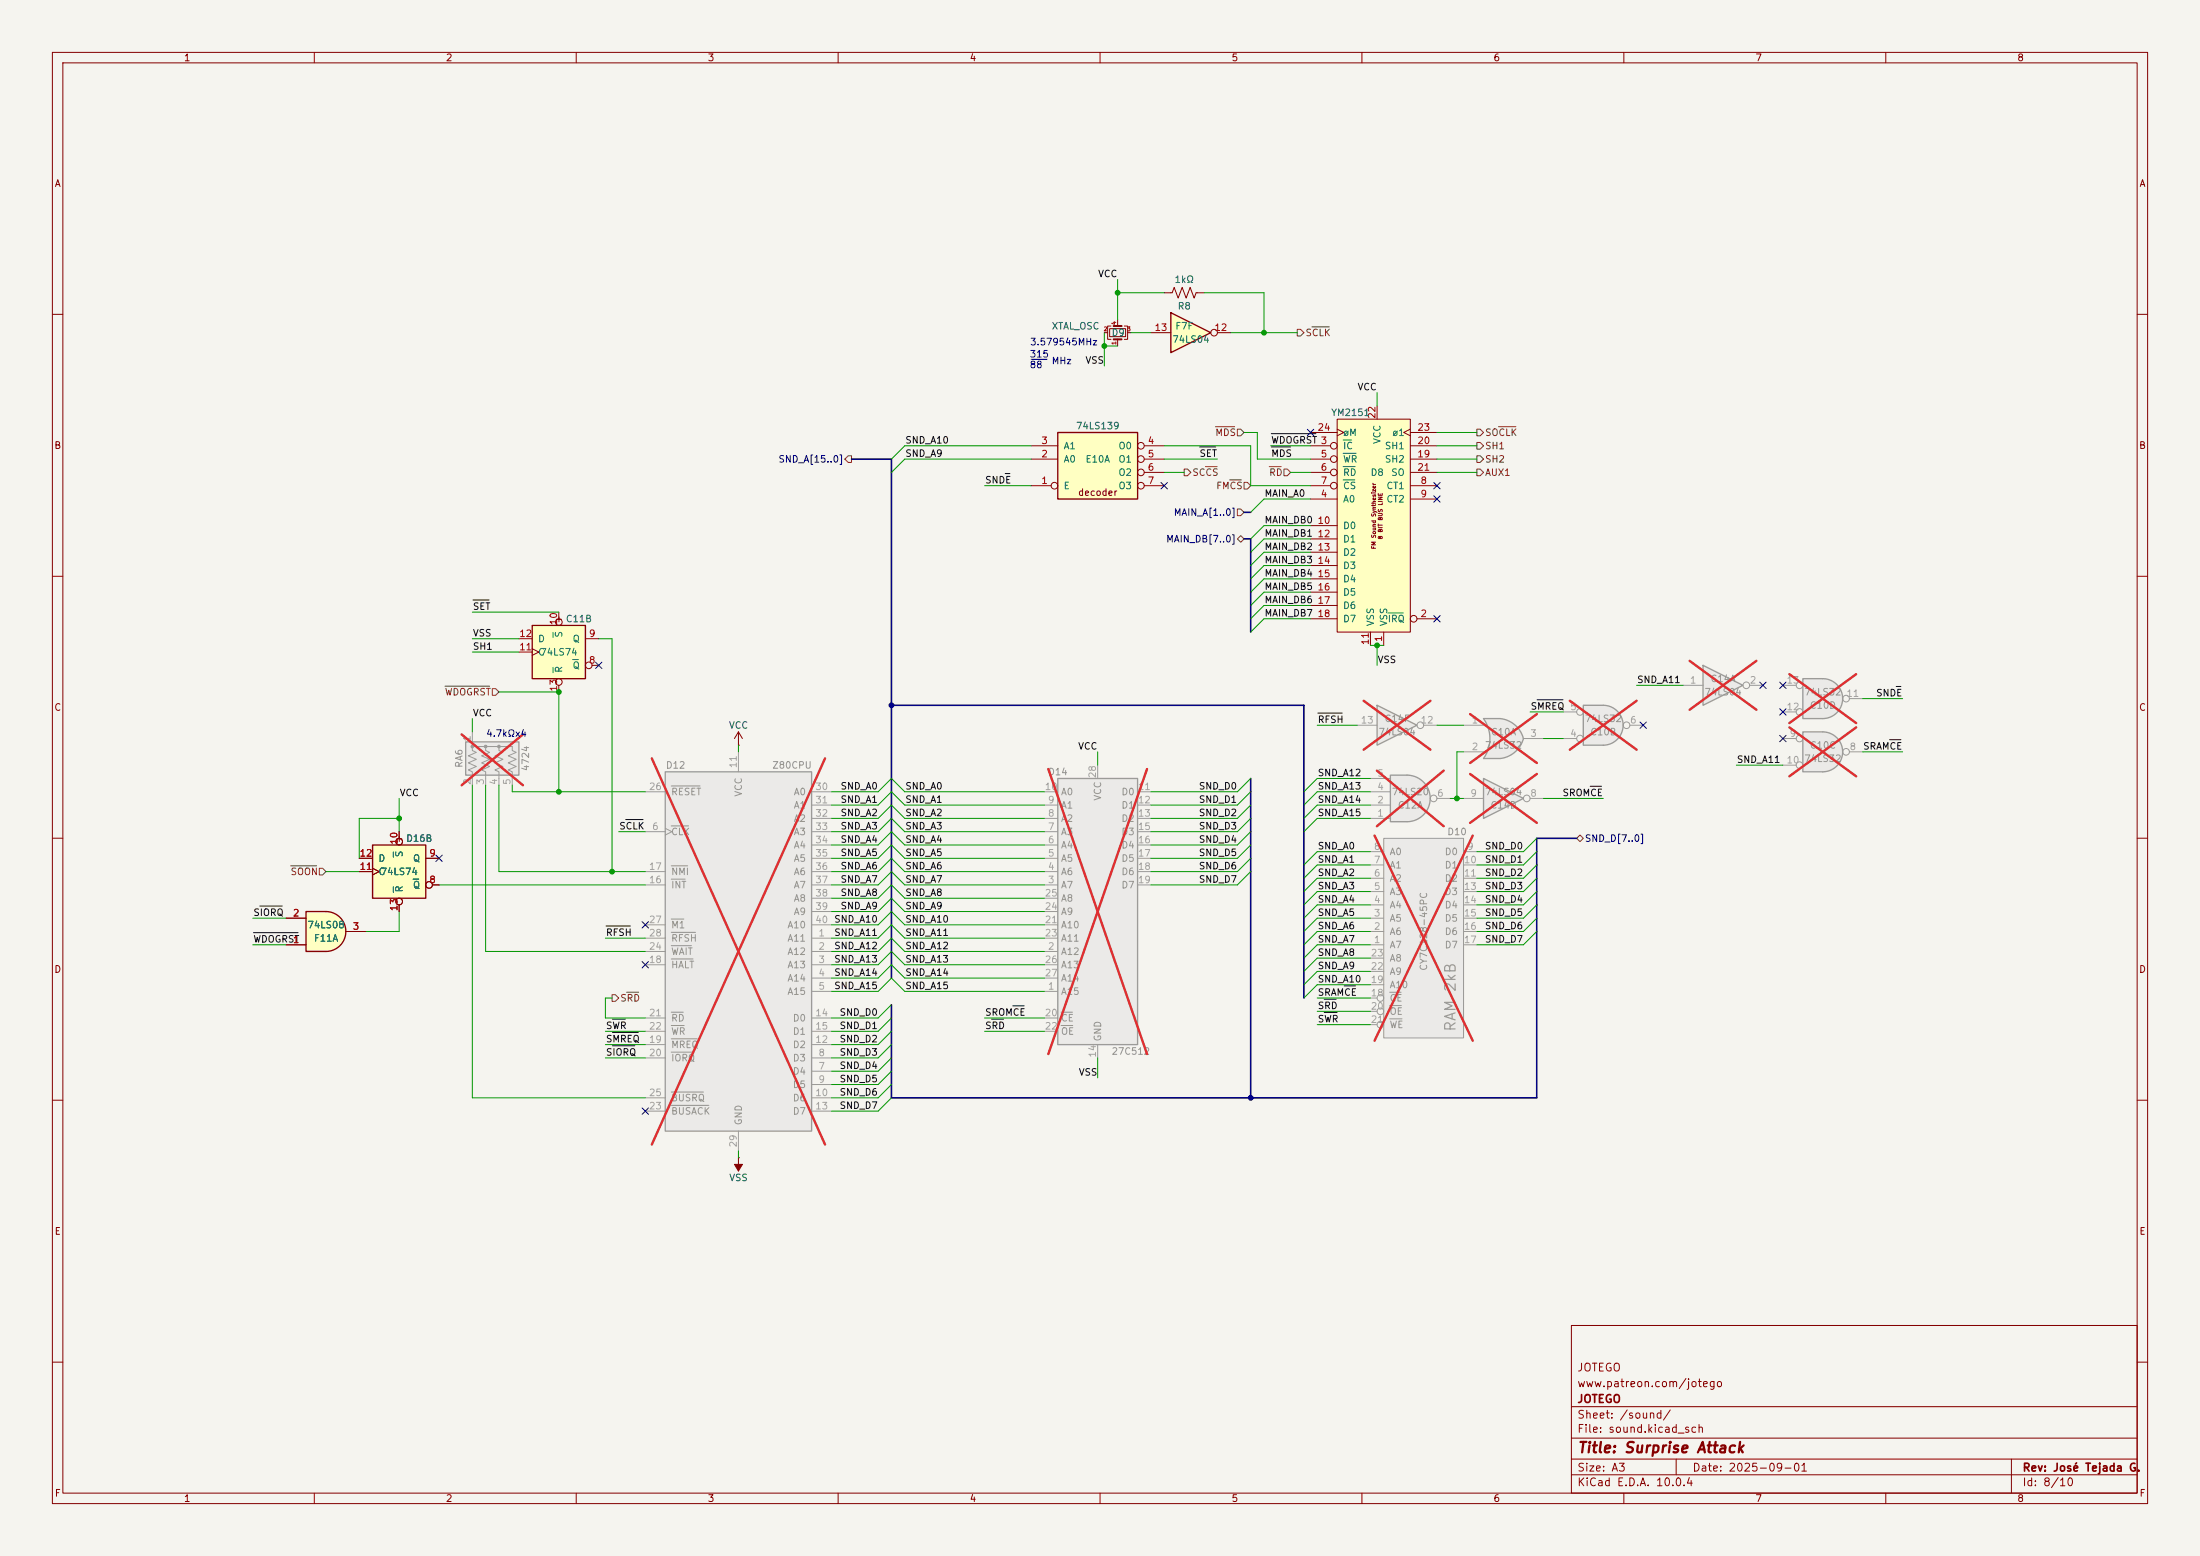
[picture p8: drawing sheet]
<svg xmlns="http://www.w3.org/2000/svg" width="420mm" height="297mm" viewBox="0 0 420 297" stroke-linecap="round" stroke-linejoin="round" font-family="sans-serif">
<path d="M0 0h420v297h-420z" fill="#f5f4ef" stroke="#f5f4ef" stroke-width=".19"/>
<g fill="none" stroke="#840000" stroke-width=".19">
<path d="M10 10h400v277h-400zM12 12h396v273h-396zM60 10v2M110 10v2M160 10v2M210 10v2M260 10v2M310 10v2M360 10v2M10 60h2M408 60h2M10 110h2"/>
<path d="M408 110h2M141 139.7l-.8 1.3M141 139.7l.7 1.3M141 139.7v2.5M10 160h2M141 142.2h.1M408 160h2M10 210h2M408 210h2M300 253h108v32h-108zM10 260h2M300 278.5h108"/>
<path d="M300 274.5h108M300 268.5h108M320 278.5v3M384 278.5v6.5M408 260h2M60 285v2M110 285v2M160 285v2M210 285v2M260 285v2M300 281.5h108M310 285v2"/>
<path d="M360 285v2"/>
</g>
<path d="M306.1 134.6a3.8 3.8 0 0 1 3.8 3.8 3.8 3.8 0 0 1-3.8 3.8z" fill="#ebeae8" stroke="#ebeae8" stroke-width=".19"/>
<path d="M302.3 134.6h3.8v7.6h-3.8z" fill="#ebeae8"/>
<path d="M302.3 134.6h3.8a3.8 3.8 0 0 1 3.8 3.8 3.8 3.8 0 0 1-3.8 3.8h-3.8z" fill="none" stroke="#9c9b98" stroke-width=".25"/>
<g fill="none" stroke="#9c9b98" stroke-width=".19">
<path d="M298.4 135.9h2.6M311.1 138.4h2.6M298.4 141h2.6"/>
<circle cx="301.6" cy="135.9" r=".63"/>
<circle cx="310.5" cy="138.4" r=".63"/>
<circle cx="301.6" cy="141" r=".63"/>
</g>
<path d="M299.7 133.8l12.7 9.3M312.4 133.8l-12.7 9.3" fill="none" stroke="#e12e31" stroke-width=".46"/>
<path d="M255.3 80h13.9v40.7h-13.9z" fill="#ffffc2"/>
<g fill="none" stroke="#840000" stroke-width=".19">
<path d="M262.9 77.5v2.5M250.2 85.1h3.8M250.2 95.3h5.1M250.2 87.6h3.8M250.2 90.2h3.8M250.2 92.7h3.8M250.2 82.6h5.1M255.3 80h13.9v40.7h-13.9zM255.3 81.9l1.2 .7-1.2 .6M269.2 81.9l-1.2 .7 1.2 .6M269.2 85.1h5.1M269.2 95.3h5.1"/>
<path d="M269.2 87.6h5.1M269.2 90.2h5.1M269.2 92.7h5.1M269.2 82.6h5.1M250.2 118.1h5.1M250.2 100.3h5.1M250.2 102.9h5.1M250.2 105.4h5.1M250.2 108h5.1M250.2 110.5h5.1M250.2 113h5.1M250.2 115.6h5.1"/>
<path d="M270.5 118.1h3.8M261.6 120.7v2.5M264.2 120.7v2.5"/>
<circle cx="254.6" cy="90.2" r=".63"/>
<circle cx="254.6" cy="87.6" r=".63"/>
<circle cx="254.6" cy="85.1" r=".63"/>
<circle cx="254.6" cy="92.7" r=".63"/>
<circle cx="269.9" cy="118.1" r=".63"/>
</g>
<path d="M256.4 84h1.6M256.4 86.5h2.5M256.4 89.1h2.3M256.4 91.6h2.2M264.9 117h3" fill="none" stroke="#006464" stroke-width=".19"/>
<path d="M201.9 148.6h15.3v50.8h-15.3z" fill="#ebeae8"/>
<path d="M201.9 148.6h15.3v50.8h-15.3z" fill="none" stroke="#9c9b98" stroke-width=".25"/>
<g fill="none" stroke="#9c9b98" stroke-width=".19">
<path d="M199.4 158.8h2.5M199.4 156.2h2.5M199.4 153.7h2.5M199.4 151.1h2.5M209.5 146.1v2.5M217.2 158.8h2.5M217.2 156.2h2.5M217.2 153.7h2.5M217.2 151.1h2.5M199.4 168.9h2.5M199.4 166.4h2.5M199.4 163.8h2.5"/>
<path d="M199.4 161.3h2.5M199.4 176.5h2.5M199.4 179.1h2.5M199.4 174h2.5M199.4 171.5h2.5M217.2 168.9h2.5M217.2 166.4h2.5M217.2 163.8h2.5M217.2 161.3h2.5M199.4 189.2h2.5M199.4 181.6h2.5M199.4 194.3h2.5"/>
<path d="M199.4 196.9h2.5M199.4 184.2h2.5M199.4 186.7h2.5M209.5 199.4v2.5"/>
</g>
<path d="M202.6 193.2h2.1M202.6 195.7h2.2" fill="none" stroke="#939391" stroke-width=".19"/>
<path d="M200.1 146.8l18.9 54.4M219 146.8l-18.9 54.4" fill="none" stroke="#e12e31" stroke-width=".46"/>
<path d="M62.2 174a3.8 3.8 0 0 1 3.8 3.8 3.8 3.8 0 0 1-3.8 3.8z" fill="#ffffc2" stroke="#ffffc2" stroke-width=".19"/>
<path d="M58.4 174h3.8v7.6h-3.8z" fill="#ffffc2"/>
<path d="M58.4 174h3.8a3.8 3.8 0 0 1 3.8 3.8 3.8 3.8 0 0 1-3.8 3.8h-3.8z" fill="none" stroke="#840000" stroke-width=".25"/>
<path d="M54.6 175.3h3.8M66 177.8h3.8M54.6 180.3h3.8" fill="none" stroke="#840000" stroke-width=".19"/>
<path d="M101.6 119.4h10.2v10.1h-10.2z" fill="#ffffc2"/>
<path d="M101.6 119.4h10.2v10.1h-10.2z" fill="none" stroke="#840000" stroke-width=".25"/>
<g fill="none" stroke="#840000" stroke-width=".19">
<path d="M106.7 116.8v1.3M99.1 121.9h2.5M99.1 124.5h2.5M101.6 123.8l1.3 .7-1.3 .6M106.7 130.8v1.3M111.8 121.9h2.5M113 127h1.3M141 221h.1M141 221v2.5"/>
<circle cx="106.7" cy="118.7" r=".63"/>
<circle cx="106.7" cy="130.2" r=".63"/>
<circle cx="112.4" cy="127" r=".63"/>
</g>
<path d="M105.6 120.7v1M105.6 127.4v1M109.3 125.9h1.1" fill="none" stroke="#006464" stroke-width=".19"/>
<path d="M140.2 222.2h1.5l-.7 1.3z" fill="#840000" stroke="#840000" stroke-width=".19"/>
<path d="M88.9 141.6h10.2v6.4h-10.2z" fill="#ebeae8"/>
<path d="M88.9 141.6h10.2v6.4h-10.2z" fill="none" stroke="#9c9b98" stroke-width=".25"/>
<g fill="#9c9b98" stroke="#9c9b98" stroke-width=".19">
<circle cx="90.2" cy="142.5" r=".25"/>
<circle cx="92.7" cy="142.5" r=".25"/>
<circle cx="95.2" cy="142.5" r=".25"/>
</g>
<path d="M90.2 139.7v2.5M90.2 149.9v-2.6l-.8-.3 1.5-.7-1.5-.7 1.5-.7-1.5-.6 1.5-.7-.7-.3v-.8h7.6v.8l.8 .3-1.6 .7 1.6 .6-1.6 .7 1.6 .7-1.6 .7 .8 .3v2.6M92.7 142.5v.8l.8 .3-1.6 .7 1.6 .6-1.6 .7 1.6 .7-1.6 .7 .8 .3v2.6M95.2 142.5v.8l.8 .3-1.5 .7 1.5 .6-1.5 .7 1.5 .7-1.5 .7 .7 .3v2.6" fill="none" stroke="#9c9b98" stroke-width=".19"/>
<path d="M88.1 140.2l11.7 9.7M99.8 140.2l-11.7 9.7" fill="none" stroke="#e12e31" stroke-width=".46"/>
<path d="M348 129.5a3.8 3.8 0 0 1 3.8 3.9 3.8 3.8 0 0 1-3.8 3.8z" fill="#ebeae8" stroke="#ebeae8" stroke-width=".19"/>
<path d="M344.2 129.5h3.8v7.7h-3.8z" fill="#ebeae8"/>
<path d="M344.2 129.5h3.8a3.8 3.8 0 0 1 3.8 3.9 3.8 3.8 0 0 1-3.8 3.8h-3.8z" fill="none" stroke="#9c9b98" stroke-width=".25"/>
<g fill="none" stroke="#9c9b98" stroke-width=".19">
<path d="M340.4 135.9h2.5M340.4 130.8h2.5M353.1 133.4h2.5"/>
<circle cx="343.5" cy="135.9" r=".63"/>
<circle cx="343.5" cy="130.8" r=".63"/>
<circle cx="352.4" cy="133.3" r=".63"/>
</g>
<path d="M341.6 128.7l12.7 9.3M354.3 128.7l-12.7 9.3" fill="none" stroke="#e12e31" stroke-width=".46"/>
<path d="M348 139.7a3.8 3.8 0 0 1 3.8 3.8 3.8 3.8 0 0 1-3.8 3.8z" fill="#ebeae8" stroke="#ebeae8" stroke-width=".19"/>
<path d="M344.2 139.7h3.8v7.6h-3.8z" fill="#ebeae8"/>
<path d="M344.2 139.7h3.8a3.8 3.8 0 0 1 3.8 3.8 3.8 3.8 0 0 1-3.8 3.8h-3.8z" fill="none" stroke="#9c9b98" stroke-width=".25"/>
<g fill="none" stroke="#9c9b98" stroke-width=".19">
<path d="M340.4 141h2.5M340.4 146.1h2.5M353.1 143.5h2.5"/>
<circle cx="343.5" cy="141" r=".63"/>
<circle cx="343.5" cy="146" r=".63"/>
<circle cx="352.4" cy="143.5" r=".63"/>
</g>
<path d="M341.6 138.8l12.7 9.4M354.3 138.8l-12.7 9.4" fill="none" stroke="#e12e31" stroke-width=".46"/>
<path d="M283.2 137.2h3.2M283.2 144.8h3.2" fill="none" stroke="#ebeae8" stroke-width=".19"/>
<g fill="#ebeae8" stroke="#ebeae8" stroke-width=".19">
<path d="M285.8 139.6l5 1.4a5.2 5.2 0 0 1-4.4 3.8z"/>
<path d="M286.4 137.2a5.1 5.1 0 0 1 4.4 3.8l-5 1.3z"/>
</g>
<path d="M283.2 137.2h3.2v7.6h-3.2a6.7 6.7 0 0 0 0-7.6z" fill="#ebeae8"/>
<path d="M283.2 137.2h3.2a5.1 5.1 0 0 1 4.4 3.8 5.2 5.2 0 0 1-4.4 3.8h-3.2a6.6 6.6 0 0 0 0-7.6z" fill="none" stroke="#9c9b98" stroke-width=".25"/>
<path d="M279.4 138.4h4.3M279.4 143.5h4.3M290.8 141h3.8" fill="none" stroke="#9c9b98" stroke-width=".19"/>
<path d="M280.6 136.3l12.8 9.3M293.4 136.3l-12.8 9.3" fill="none" stroke="#e12e31" stroke-width=".46"/>
<path d="M283.2 148.6l7.6 3.8-7.6 3.8z" fill="#ebeae8"/>
<path d="M283.2 148.6l7.6 3.8-7.6 3.8z" fill="none" stroke="#9c9b98" stroke-width=".25"/>
<g fill="none" stroke="#9c9b98" stroke-width=".19">
<path d="M279.4 152.4h3.8M292.1 152.4h2.5"/>
<circle cx="291.5" cy="152.4" r=".63"/>
</g>
<path d="M280.6 147.7l12.8 9.4M293.4 147.7l-12.8 9.4" fill="none" stroke="#e12e31" stroke-width=".46"/>
<path d="M325.1 127l7.6 3.8-7.6 3.8z" fill="#ebeae8"/>
<path d="M325.1 127l7.6 3.8-7.6 3.8z" fill="none" stroke="#9c9b98" stroke-width=".25"/>
<g fill="none" stroke="#9c9b98" stroke-width=".19">
<path d="M321.3 130.8h3.8M334 130.8h2.5"/>
<circle cx="333.4" cy="130.8" r=".63"/>
</g>
<path d="M322.6 126.1l12.7 9.4M335.3 126.1l-12.7 9.4" fill="none" stroke="#e12e31" stroke-width=".46"/>
<path d="M201.9 82.6h15.3v12.7h-15.3z" fill="#ffffc2"/>
<path d="M201.9 82.6h15.3v12.7h-15.3z" fill="none" stroke="#840000" stroke-width=".25"/>
<g fill="none" stroke="#840000" stroke-width=".19">
<path d="M210.8 63.5h.7M211.8 62.7h3.1v1.6h-3.1zM212.1 62.2h-.6v2.6h.6M213.4 61v1.2M213.4 64.8v1.2M214.6 62.2h.7v2.6h-.7M215.3 63.5h.6M196.8 92.7h3.9M196.8 87.6h5.1M196.8 85.1h5.1M218.4 92.7h3.8M218.4 87.6h3.8"/>
<path d="M218.4 85.1h3.8M218.4 90.2h3.8"/>
<circle cx="201.3" cy="92.7" r=".63"/>
<circle cx="217.8" cy="90.2" r=".63"/>
<circle cx="217.8" cy="85.1" r=".63"/>
<circle cx="217.8" cy="87.6" r=".63"/>
<circle cx="217.8" cy="92.7" r=".63"/>
</g>
<path d="M212.6 64.8h1.5M212.6 62.2h1.5" fill="none" stroke="#840000" stroke-width=".38"/>
<path d="M268.6 148a4.4 4.4 0 0 1 4.4 4.4 4.4 4.4 0 0 1-4.4 4.4z" fill="#ebeae8" stroke="#ebeae8" stroke-width=".19"/>
<path d="M265.4 148h3.2v8.8h-3.2z" fill="#ebeae8"/>
<path d="M265.4 148h3.2a4.4 4.4 0 0 1 4.4 4.4 4.4 4.4 0 0 1-4.4 4.4h-3.2z" fill="none" stroke="#9c9b98" stroke-width=".25"/>
<g fill="none" stroke="#9c9b98" stroke-width=".19">
<path d="M261.6 156.2h3.8M261.6 153.7h3.8M261.6 151.1h3.8M261.6 148.6h3.8M274.3 152.4h2.6"/>
<circle cx="273.7" cy="152.4" r=".63"/>
</g>
<path d="M262.9 147.1l12.7 10.6M275.6 147.1l-12.7 10.6" fill="none" stroke="#e12e31" stroke-width=".46"/>
<path d="M262.9 134.6l7.6 3.8-7.6 3.8z" fill="#ebeae8"/>
<path d="M262.9 134.6l7.6 3.8-7.6 3.8z" fill="none" stroke="#9c9b98" stroke-width=".25"/>
<g fill="none" stroke="#9c9b98" stroke-width=".19">
<path d="M259.1 138.4h3.8M271.8 138.4h2.5"/>
<circle cx="271.1" cy="138.4" r=".63"/>
</g>
<path d="M260.3 133.8l12.8 9.3M273.1 133.8l-12.8 9.3" fill="none" stroke="#e12e31" stroke-width=".46"/>
<path d="M264.2 160h15.2v38.1h-15.2z" fill="#ebeae8"/>
<g fill="none" stroke="#9c9b98" stroke-width=".19">
<path d="M261.6 177.8h2.6M261.6 175.3h2.6M261.6 172.7h2.6M261.6 170.2h2.6M261.6 167.6h2.6M261.6 165.1h2.6M261.6 162.6h2.6M264.2 160h15.2v38.1h-15.2zM279.4 177.8h2.5M279.4 175.3h2.5M279.4 172.7h2.5M279.4 170.2h2.5"/>
<path d="M279.4 167.6h2.5M279.4 165.1h2.5M279.4 162.6h2.5M261.6 180.3h2.6M261.6 190.5h1.3M261.6 188h2.6M261.6 193h1.3M261.6 195.6h1.3M261.6 185.4h2.6M261.6 182.9h2.6M279.4 180.3h2.5"/>
<circle cx="263.5" cy="195.6" r=".63"/>
<circle cx="263.5" cy="193" r=".63"/>
<circle cx="263.5" cy="190.5" r=".63"/>
</g>
<path d="M265.3 189.4h2.2M265.3 191.9h2.2M265.3 194.5h2.3" fill="none" stroke="#939391" stroke-width=".19"/>
<path d="M262.4 159.5l18.8 39.1M281.2 159.5l-18.8 39.1" fill="none" stroke="#e12e31" stroke-width=".46"/>
<path d="M223.5 59.7l7.6 3.8-7.6 3.8z" fill="#ffffc2"/>
<path d="M223.5 59.7l7.6 3.8-7.6 3.8z" fill="none" stroke="#840000" stroke-width=".25"/>
<g fill="none" stroke="#840000" stroke-width=".19">
<path d="M222.2 55.9h1.6l.4-1 .7 2 .8-2 .7 2 .8-2 .8 2 .3-1h1.6M219.7 63.5h3.8M232.4 63.5h2.5"/>
<circle cx="231.8" cy="63.5" r=".63"/>
</g>
<path d="M71.1 161.3h10.2v10.2h-10.2z" fill="#ffffc2"/>
<path d="M71.1 161.3h10.2v10.2h-10.2z" fill="none" stroke="#840000" stroke-width=".25"/>
<g fill="none" stroke="#840000" stroke-width=".19">
<path d="M76.2 158.8v1.2M68.6 163.8h2.5M68.6 166.4h2.5M71.1 165.7l1.3 .7-1.3 .6M76.2 172.7v1.3M81.3 163.8h2.5M82.5 168.9h1.3"/>
<circle cx="76.2" cy="160.7" r=".63"/>
<circle cx="76.2" cy="172.1" r=".63"/>
<circle cx="81.9" cy="168.9" r=".63"/>
</g>
<path d="M75.1 162.6v1M75.1 169.3v1M78.9 167.8h1" fill="none" stroke="#006464" stroke-width=".19"/>
<path d="M127 147.3h27.9v68.6h-27.9z" fill="#ebeae8"/>
<path d="M127 147.3h27.9v68.6h-27.9z" fill="none" stroke="#9c9b98" stroke-width=".25"/>
<g fill="none" stroke="#9c9b98" stroke-width=".19">
<path d="M123.2 158.8h3.8M123.2 151.1h3.8M127 158.1l1.3 .7-1.3 .6M141 143.5v3.8M154.9 158.8h3.8M154.9 151.1h3.8M154.9 153.7h3.8M154.9 156.2h3.8M123.2 179.1h3.8M123.2 168.9h3.8M123.2 166.4h3.8M123.2 176.5h3.8"/>
<path d="M154.9 179.1h3.8M154.9 168.9h3.8M154.9 166.4h3.8M154.9 176.5h3.8M154.9 161.3h3.8M154.9 163.8h3.8M154.9 171.5h3.8M154.9 174h3.8M123.2 181.6h3.8M123.2 184.2h3.8M123.2 199.4h3.8M123.2 194.3h3.8"/>
<path d="M123.2 196.9h3.8M154.9 181.6h3.8M154.9 184.2h3.8M154.9 186.7h3.8M154.9 189.2h3.8M154.9 199.4h3.8M154.9 194.3h3.8M154.9 196.9h3.8M123.2 201.9h3.8M123.2 209.6h3.8M123.2 212.1h3.8M141 215.9v3.8"/>
<path d="M154.9 204.5h3.8M154.9 201.9h3.8M154.9 207h3.8M154.9 209.6h3.8M154.9 212.1h3.8"/>
</g>
<g fill="none" stroke="#939391" stroke-width=".19">
<path d="M128.1 157.6h3.4M128.1 150h5.5M128.1 167.8h2.7M128.1 165.3h3.2M128.1 175.4h2.4M128.1 178h4.7M128.1 183h4.2M128.1 198.3h5M128.1 193.2h2.3M128.1 195.7h2.5M128.1 180.5h3.9M128.1 200.8h4.3"/>
<path d="M128.1 211h7.2M128.1 208.4h6.2"/>
</g>
<path d="M124.4 144.8l33.1 73.7M157.5 144.8l-33.1 73.7" fill="none" stroke="#e12e31" stroke-width=".46"/>
<g fill="none" stroke="#725600" stroke-width=".19">
<path d="M247.6 62.9h.7l.6 .6-.6 .6h-.7zM250.4 62.4h3.4M161.9 87h.7v1.3h-.7l-.6-.7zM226.1 89.5h.6l.6 .7-.6 .6h-.6zM230.1 89.1h2.3M232 81.4h3.7M234.7 91.6h2.3M236.2 81.9h.7l.6 .7-.6 .6h-.7zM236.2 97.2h.7l.6 .6-.6 .6h-.7zM237.5 92.1h.6l.7 .6-.7 .6h-.6zM242.3 89.1h2.3M245.1 89.5h.6l.7 .7-.7 .6h-.6z"/>
<path d="M281.9 87h.7l.6 .6-.6 .7h-.7zM281.9 89.5h.7l.6 .7-.6 .6h-.7zM281.9 81.9h.7l.6 .7-.6 .6h-.7zM281.9 84.5h.7l.6 .6-.6 .6h-.7zM286.1 81.4h3.3M236.2 102.9l.7-.7 .6 .7-.6 .6zM84.9 131h8.6M94 131.4h.6l.6 .7-.6 .6h-.6zM55.5 165.3h4.9M61 165.7h.6l.6 .7-.6 .6h-.6zM301 160l.6-.6 .7 .6-.7 .7zM116.8 189.9h.7l.6 .6-.6 .6h-.7z"/>
<path d="M119.6 189.4h2.3"/>
</g>
<g fill="none" stroke="#0f0f0f" stroke-width=".19">
<path d="M191.9 90.4h.9M229 85.3h3.1M242.7 82.8h8.5M242.7 85.3h3.7M90.3 114.5h3.1M251.6 136.1h4.6M293.4 133.6h5M362 131h.9M119.4 156.4h3.4M303.6 150.1h2.1M360.7 141.2h2.2M48.4 178h8.5"/>
<path d="M49.6 172.9h4.3M115.7 176.8h4.6M116.9 199.6h4.3M116.9 194.5h2.5M116.9 197.1h5M189.3 194.5h2.3M193.3 192h2.2M252.8 193.3h2.5M252.8 190.7h2.3M256.6 188.2h2.2"/>
</g>
<path d="M196.8 68.6h3.1" fill="none" stroke="#0000c2" stroke-width=".19"/>
<path d="M162.6 87.6h7.6v99.1M237.5 97.8h1.3M237.5 102.9h1.3v17.8M170.2 134.6h78.7v55.9M238.8 148.6v61M301 160h-7.6v49.6h-123.2v-17.8" fill="none" stroke="#000084" stroke-width=".3"/>
<g fill="none" stroke="#009600" stroke-width=".19">
<path d="M213.4 55.9h8.8M213.4 53.3v7.7M229.9 55.9h11.4v7.6M210.8 63.5v6.4M210.8 66h2.6M215.9 63.5h3.8M234.9 63.5h12.7M262.9 74.9v2.6M188 92.7h8.8M196.8 87.6h-24.1l-2.5 2.6M196.8 85.1h-24.1l-2.5 2.5M222.2 87.6h10.2"/>
<path d="M222.2 85.1h16.6v7.6h11.4M222.2 90.2h3.9M237.5 82.6h2.5v5h10.2M242.6 85.1h7.6M246.4 90.2h3.8M250.2 95.3h-8.9l-2.5 2.5M274.3 87.6h7.6M274.3 85.1h7.6M274.3 90.2h7.6M274.3 82.6h7.6M90.2 116.8h16.5M250.2 118.1h-8.9l-2.5 2.6"/>
<path d="M250.2 110.5h-8.9l-2.5 2.5M250.2 115.6h-8.9l-2.5 2.5M250.2 108h-8.9l-2.5 2.5M250.2 113h-8.9l-2.5 2.6M250.2 102.9h-8.9l-2.5 2.5M250.2 105.4h-8.9l-2.5 2.6M250.2 100.3h-8.9l-2.5 2.6M90.2 121.9h8.9M90.2 137.2v2.5M90.2 124.5h8.9M95.2 132.1h11.5v19M114.3 121.9h2.5v44.5"/>
<path d="M251.5 138.4h7.6M261.6 123.2h2.6M262.9 123.2v3.8M274.3 138.4h5.1M292.1 135.9h6.3M312.4 130.8h8.9M355.6 133.4h7.6M76.2 156.2h-7.6v7.6M76.2 152.4v6.4M90.2 149.9v59.7h33M92.7 149.9v31.7h30.5M95.2 149.9v16.5h28"/>
<path d="M97.8 149.9v1.2h25.4M118.1 158.8h5.1M141 142.2v1.3M158.7 151.1h8.9l2.6-2.5 2.5 2.5h26.7M158.7 158.8h8.9l2.6-2.6 2.5 2.6h26.7M158.7 156.2h8.9l2.6-2.5 2.5 2.5h26.7M158.7 153.7h8.9l2.6-2.6 2.5 2.6h26.7M209.5 143.5v2.6M238.8 148.6l-2.6 2.5h-16.5M238.8 156.2l-2.6 2.6h-16.5M238.8 153.7l-2.6 2.5h-16.5M238.8 151.1l-2.6 2.6h-16.5"/>
<path d="M238.8 158.8l-2.6 2.5h-16.5M261.6 151.1h-10.1l-2.6 2.6M261.6 156.2h-10.1l-2.6 2.6M261.6 148.6h-10.1l-2.6 2.5M261.6 153.7h-10.1l-2.6 2.5M276.9 152.4h2.5M279.4 143.5h-1.3v8.9M294.6 141h3.8M294.6 152.4h11.5M331.5 146.1h8.9M355.6 143.5h7.6M48.3 175.3h6.3"/>
<path d="M62.2 166.4h6.4M76.2 174v3.8h-6.4M83.8 168.9h39.4M115.6 179.1h7.6M158.7 176.5h8.9l2.6-2.5 2.5 2.5h26.7M158.7 174h8.9l2.6-2.5 2.5 2.5h26.7M158.7 166.4h8.9l2.6-2.6 2.5 2.6h26.7M158.7 163.8h8.9l2.6-2.5 2.5 2.5h26.7M158.7 171.5h8.9l2.6-2.6 2.5 2.6h26.7M158.7 168.9h8.9l2.6-2.5 2.5 2.5h26.7M158.7 161.3h8.9l2.6-2.5 2.5 2.5h26.7M158.7 179.1h8.9l2.6-2.6 2.5 2.6h26.7"/>
<path d="M238.8 163.8l-2.6 2.6h-16.5M238.8 161.3l-2.6 2.5h-16.5M238.8 166.4l-2.6 2.5h-16.5M261.6 165.1h-10.1l-2.6 2.5M261.6 172.7h-10.1l-2.6 2.6M261.6 177.8h-10.1l-2.6 2.5M261.6 175.3h-10.1l-2.6 2.5M261.6 170.2h-10.1l-2.6 2.5M261.6 167.6h-10.1l-2.6 2.6M261.6 162.6h-10.1l-2.6 2.5M293.4 162.6l-2.6 2.5h-8.9M293.4 170.2l-2.6 2.5h-8.9"/>
<path d="M293.4 175.3l-2.6 2.5h-8.9M293.4 172.7l-2.6 2.6h-8.9M293.4 167.6l-2.6 2.6h-8.9M293.4 165.1l-2.6 2.5h-8.9M293.4 177.8l-2.6 2.5h-8.9M293.4 160l-2.6 2.6h-8.9M48.3 180.3h6.3M115.6 199.4h7.6M115.6 196.9h7.6M116.8 190.5h-1.2v3.8h7.6M158.7 186.7h8.9l2.6-2.5 2.5 2.5h26.7M158.7 189.2h8.9l2.6-2.5 2.5 2.5h26.7"/>
<path d="M158.7 184.2h8.9l2.6-2.6 2.5 2.6h26.7M158.7 181.6h8.9l2.6-2.5 2.5 2.5h26.7M170.2 191.8l-2.6 2.5h-8.9M170.2 196.9l-2.6 2.5h-8.9M170.2 199.4l-2.6 2.5h-8.9M170.2 194.3l-2.6 2.6h-8.9M188 194.3h11.4M188 196.9h11.4M251.5 195.6h10.1M251.5 190.5h10.1M251.5 193h10.1M261.6 180.3h-10.1l-2.6 2.6"/>
<path d="M261.6 185.4h-10.1l-2.6 2.6M261.6 188h-10.1l-2.6 2.5M261.6 182.9h-10.1l-2.6 2.5M115.6 201.9h7.6M141 219.7v1.3M170.2 207l-2.6 2.6h-8.9M170.2 209.6l-2.6 2.5h-8.9M170.2 204.5l-2.6 2.5h-8.9M170.2 201.9l-2.6 2.6h-8.9M209.5 201.9v3.8"/>
</g>
<g fill="none" stroke="#000084" stroke-width=".19">
<path d="M221.6 92.1l1.3 1.2M222.9 92.1l-1.3 1.2M249.6 81.9l1.2 1.3M250.8 81.9l-1.2 1.3M273.7 94.6l1.2 1.3M273.7 92.1l1.2 1.2M274.9 94.6l-1.2 1.3M274.9 92.1l-1.2 1.2M273.7 117.5l1.2 1.2M274.9 117.5l-1.2 1.2M113.7 126.4l1.2 1.2M114.9 126.4l-1.2 1.2"/>
<path d="M313.1 137.8l1.2 1.2M314.3 137.8l-1.2 1.2M335.9 130.2l1.3 1.2M337.2 130.2l-1.3 1.2M339.8 130.2l1.2 1.2M339.8 135.3l1.2 1.2M341 130.2l-1.2 1.2M341 135.3l-1.2 1.2M339.8 140.4l1.2 1.2M341 140.4l-1.2 1.2M83.2 163.2l1.2 1.2M84.4 163.2l-1.2 1.2"/>
<path d="M122.6 175.9l1.2 1.2M123.8 175.9l-1.2 1.2M122.6 183.5l1.2 1.3M123.8 183.5l-1.2 1.3M122.6 211.5l1.2 1.2M123.8 211.5l-1.2 1.2"/>
</g>
<g fill="none" stroke="#840000" stroke-width=".19">
<path d="M76.2 158.8v1.2M54.6 175.3h3.8M66 177.8h3.8M68.6 163.8h2.5M68.6 166.4h2.5M71.1 165.7l1.3 .7-1.3 .6M76.2 172.7v1.3M81.3 163.8h2.5M82.5 168.9h1.3M54.6 180.3h3.8"/>
<circle cx="76.2" cy="160.7" r=".63"/>
<circle cx="76.2" cy="172.1" r=".63"/>
<circle cx="81.9" cy="168.9" r=".63"/>
</g>
<path d="M75.1 162.6v1M75.1 169.3v1M78.9 167.8h1" fill="none" stroke="#006464" stroke-width=".19"/>
<g fill="#009600" stroke="#009600" stroke-width=".19">
<circle cx="210.8" cy="66" r=".46"/>
<circle cx="241.3" cy="63.5" r=".46"/>
<circle cx="213.4" cy="55.9" r=".46"/>
<circle cx="262.9" cy="123.2" r=".46"/>
<circle cx="278.1" cy="152.4" r=".46"/>
<circle cx="76.2" cy="156.2" r=".46"/>
<circle cx="116.8" cy="166.4" r=".46"/>
<circle cx="106.7" cy="132.1" r=".46"/>
<circle cx="106.7" cy="151.1" r=".46"/>
</g>
<g fill="#000084" stroke="#000084" stroke-width=".19">
<circle cx="238.8" cy="209.6" r=".46"/>
<circle cx="170.2" cy="134.6" r=".46"/>
</g>
<text font-size="2" fill="#9c9b98" x="278.4" y="197.1" transform="rotate(-90 278.4 197.1)">RAM 2kB</text>
<text font-size="2" fill="#840000" x="301" y="277.8">Title: Surprise Attack</text>
<g font-size="1.5" fill="#840000">
<text x="301" y="262.1">JOTEGO</text>
<text x="301" y="268.1">JOTEGO</text>
<text x="301" y="265.1">www.patreon.com/jotego</text>
<text x="301" y="273.8">File: sound.kicad_sch</text>
<text x="301" y="271.1">Sheet: /sound/</text>
<text x="301" y="281.2">Size: A3</text>
<text x="323" y="281.2">Date: 2025-09-01</text>
<text x="386" y="281.2">Rev: José Tejada G.</text>
<text x="301" y="284">KiCad E.D.A. 10.0.4</text>
<text x="386" y="284">Id: 8/10</text>
</g>
<g font-size="1.3" fill="#840000">
<text x="35" y="12">1</text>
<text x="85" y="12">2</text>
<text x="135" y="12">3</text>
<text x="185" y="12">4</text>
<text x="235" y="12">5</text>
<text x="285" y="12">6</text>
<text x="335" y="12">7</text>
<text x="385" y="12">8</text>
<text x="10.3" y="36">A</text>
<text x="408.3" y="36">A</text>
<text x="10.3" y="86">B</text>
<text x="408.2" y="86">B</text>
<text x="205.7" y="95">decoder</text>
<text x="105.8" y="119.1">+ C11B</text>
<text x="10.3" y="136">C</text>
<text x="408.2" y="136">C</text>
<text x="75.3" y="161">+ D16B</text>
<text x="10.3" y="186">D</text>
<text x="408.2" y="186">D</text>
<text x="10.3" y="236">E</text>
<text x="408.3" y="236">E</text>
<text x="10.3" y="286">F</text>
<text x="35" y="287">1</text>
<text x="85" y="287">2</text>
<text x="135" y="287">3</text>
<text x="185" y="287">4</text>
<text x="235" y="287">5</text>
<text x="285" y="287">6</text>
<text x="335" y="287">7</text>
<text x="385" y="287">8</text>
<text x="408.3" y="286">F</text>
</g>
<g font-size="1.3" fill="#0f0f0f">
<text x="209.5" y="53.2">VCC</text>
<text x="207.1" y="69.7">VSS</text>
<text x="259.1" y="74.8">VCC</text>
<text x="172.7" y="85">SND_A10</text>
<text x="172.7" y="87.5">SND_A9</text>
<text x="228.9" y="87.5">SET</text>
<text x="242.6" y="85">WDOGRST 3</text>
<text x="242.6" y="87.5">MDS</text>
<text x="188" y="92.6">SNDE</text>
<text x="241.3" y="95.1">MAIN_A0</text>
<text x="241.3" y="100.2">MAIN_DB0</text>
<text x="241.3" y="107.8">MAIN_DB3</text>
<text x="241.3" y="105.3">MAIN_DB2</text>
<text x="241.3" y="102.7">MAIN_DB1</text>
<text x="241.3" y="112.9">MAIN_DB5</text>
<text x="241.3" y="110.4">MAIN_DB4</text>
<text x="90.2" y="116.7">SET</text>
<text x="241.3" y="115.4">MAIN_DB6</text>
<text x="241.3" y="118">MAIN_DB7</text>
<text x="90.2" y="121.8">VSS</text>
<text x="90.2" y="124.3">SH1</text>
<text x="262.9" y="126.9">VSS</text>
<text x="312.4" y="130.7">SND_A11</text>
<text x="90.2" y="137">VCC</text>
<text x="292.1" y="135.8">SMREQ</text>
<text x="358.1" y="133.2">SNDE</text>
<text x="205.7" y="143.4">VCC</text>
<text x="251.5" y="138.3">RFSH</text>
<text x="355.6" y="143.4">SRAMCE</text>
<text x="251.5" y="148.5">SND_A12</text>
<text x="331.5" y="145.9">SND_A11</text>
<text x="76.2" y="152.3">VCC</text>
<text x="160.4" y="153.5">SND_A1</text>
<text x="160.4" y="151">SND_A0</text>
<text x="172.7" y="153.5">SND_A1</text>
<text x="172.7" y="151">SND_A0</text>
<text x="228.8" y="151">SND_D0</text>
<text x="228.8" y="153.5">SND_D1</text>
<text x="251.5" y="151">SND_A13</text>
<text x="251.5" y="153.5">SND_A14</text>
<text x="298.2" y="152.3">SROMCE</text>
<text x="118.1" y="158.6">SCLK</text>
<text x="160.4" y="156.1">SND_A2</text>
<text x="160.4" y="158.6">SND_A3</text>
<text x="160.4" y="161.2">SND_A4</text>
<text x="172.7" y="161.2">SND_A4</text>
<text x="172.7" y="156.1">SND_A2</text>
<text x="172.7" y="158.6">SND_A3</text>
<text x="228.8" y="156.1">SND_D2</text>
<text x="228.8" y="158.6">SND_D3</text>
<text x="228.8" y="161.2">SND_D4</text>
<text x="251.5" y="156.1">SND_A15</text>
<text x="160.4" y="166.2">SND_A6</text>
<text x="160.4" y="163.7">SND_A5</text>
<text x="172.7" y="166.2">SND_A6</text>
<text x="172.7" y="163.7">SND_A5</text>
<text x="228.8" y="163.7">SND_D5</text>
<text x="228.8" y="166.2">SND_D6</text>
<text x="251.5" y="165">SND_A1</text>
<text x="251.5" y="162.4">SND_A0</text>
<text x="251.5" y="167.5">SND_A2</text>
<text x="283.4" y="167.5">SND_D2</text>
<text x="283.4" y="165">SND_D1</text>
<text x="283.4" y="162.4">SND_D0</text>
<text x="160.4" y="168.8">SND_A7</text>
<text x="160.4" y="171.3">SND_A8</text>
<text x="160.4" y="173.9">SND_A9</text>
<text x="172.7" y="171.3">SND_A8</text>
<text x="172.7" y="168.8">SND_A7</text>
<text x="172.7" y="173.9">SND_A9</text>
<text x="228.8" y="168.8">SND_D7</text>
<text x="251.5" y="170.1">SND_A3</text>
<text x="251.5" y="172.6">SND_A4</text>
<text x="283.4" y="170.1">SND_D3</text>
<text x="283.4" y="172.6">SND_D4</text>
<text x="48.3" y="175.1">SIORQ</text>
<text x="115.6" y="178.9">RFSH</text>
<text x="159.2" y="176.4">SND_A10</text>
<text x="159.2" y="178.9">SND_A11</text>
<text x="172.7" y="176.4">SND_A10</text>
<text x="172.7" y="178.9">SND_A11</text>
<text x="251.5" y="177.7">SND_A6</text>
<text x="251.5" y="175.1">SND_A5</text>
<text x="283.4" y="175.1">SND_D5</text>
<text x="283.4" y="177.7">SND_D6</text>
<text x="48.3" y="180.2">WDOGRST</text>
<text x="159.2" y="181.5">SND_A12</text>
<text x="159.2" y="184">SND_A13</text>
<text x="172.7" y="181.5">SND_A12</text>
<text x="172.7" y="184">SND_A13</text>
<text x="251.5" y="180.2">SND_A7</text>
<text x="251.5" y="185.3">SND_A9</text>
<text x="251.5" y="182.8">SND_A8</text>
<text x="283.4" y="180.2">SND_D7</text>
<text x="159.2" y="189.1">SND_A15</text>
<text x="159.2" y="186.6">SND_A14</text>
<text x="172.7" y="189.1">SND_A15</text>
<text x="172.7" y="186.6">SND_A14</text>
<text x="251.5" y="187.8">SND_A10</text>
<text x="251.5" y="190.4">SRAMCE</text>
<text x="115.6" y="196.7">SWR</text>
<text x="160.2" y="194.2">SND_D0</text>
<text x="160.2" y="196.7">SND_D1</text>
<text x="188" y="194.2">SROMCE</text>
<text x="188" y="196.7">SRD</text>
<text x="251.5" y="195.5">SWR</text>
<text x="251.5" y="192.9">SRD</text>
<text x="115.6" y="201.8">SIORQ</text>
<text x="115.6" y="199.3">SMREQ</text>
<text x="160.2" y="199.3">SND_D2</text>
<text x="160.2" y="201.8">SND_D3</text>
<text x="160.2" y="209.4">SND_D6</text>
<text x="160.2" y="206.9">SND_D5</text>
<text x="160.2" y="204.3">SND_D4</text>
<text x="205.8" y="205.6">VSS</text>
<text x="160.2" y="212">SND_D7</text>
</g>
<g font-size="1.3" fill="#006464">
<text x="224.1" y="54.3">1kΩ</text>
<text x="224.7" y="59.4">R8</text>
<text x="200.7" y="63.2">XTAL_OSC</text>
<text x="212.1" y="64.5">D9</text>
<text x="223.7" y="65.7">74LS04</text>
<text x="224.3" y="63.2">F7F</text>
<text x="205.3" y="82.3">74LS139</text>
<text x="254" y="79.7">YM2151</text>
<text x="256.3" y="83.5">øM</text>
<text x="265.7" y="83.5">ø1</text>
<text x="202.9" y="88.6">A0</text>
<text x="202.9" y="86.1">A1</text>
<text x="207.1" y="88.6">E10A</text>
<text x="213.4" y="86.1">O0</text>
<text x="213.4" y="88.6">O1</text>
<text x="256.3" y="86.1">IC</text>
<text x="256.3" y="88.6">WR</text>
<text x="263.9" y="84.9" transform="rotate(-90 263.9 84.9)">VCC</text>
<text x="264.3" y="88.6">SH2</text>
<text x="264.3" y="86.1">SH1</text>
<text x="202.9" y="93.7">E</text>
<text x="213.4" y="91.1">O2</text>
<text x="213.4" y="93.7">O3</text>
<text x="256.3" y="91.1">RD</text>
<text x="256.3" y="93.7">CS</text>
<text x="261.5" y="91.1">D8</text>
<text x="264.6" y="93.7">CT1</text>
<text x="265.5" y="91.1">SO</text>
<text x="256.3" y="96.2">A0</text>
<text x="256.3" y="101.3">D0</text>
<text x="264.6" y="96.2">CT2</text>
<text x="256.3" y="103.8">D1</text>
<text x="256.3" y="106.4">D2</text>
<text x="256.3" y="108.9">D3</text>
<text x="256.3" y="111.5">D4</text>
<text x="256.3" y="114">D5</text>
<text x="256.3" y="116.5">D6</text>
<text x="256.3" y="119.1">D7</text>
<text x="262.6" y="119.6" transform="rotate(-90 262.6 119.6)">VSS</text>
<text x="264.8" y="119.1">IRQ</text>
<text x="265.1" y="119.6" transform="rotate(-90 265.1 119.6)">VSS</text>
<text x="102.6" y="125.4">C</text>
<text x="102.6" y="122.9">D</text>
<text x="103" y="125.4">74LS74</text>
<text x="107.7" y="121.8" transform="rotate(-90 107.7 121.8)">S</text>
<text x="109.2" y="122.9">Q</text>
<text x="107.7" y="128.5" transform="rotate(-90 107.7 128.5)">R</text>
<text x="109.2" y="128">Q</text>
<text x="139.1" y="139.4">VCC</text>
<text x="77.4" y="161">D16B</text>
<text x="72.1" y="167.3">C</text>
<text x="72.1" y="164.8">D</text>
<text x="72.6" y="167.3">74LS74</text>
<text x="77.2" y="163.7" transform="rotate(-90 77.2 163.7)">S</text>
<text x="78.7" y="164.8">Q</text>
<text x="77.2" y="170.4" transform="rotate(-90 77.2 170.4)">R</text>
<text x="78.7" y="169.9">Q</text>
<text x="58.6" y="177.5">74LS08</text>
<text x="59.8" y="180">F11A</text>
<text x="139.1" y="225.8">VSS</text>
</g>
<g font-size="1.3" fill="#a90000">
<text x="220.3" y="63.5">13</text>
<text x="231.7" y="63.5">12</text>
<text x="251.4" y="82.5">24</text>
<text x="262.9" y="80.1" transform="rotate(-90 262.9 80.1)">22</text>
<text x="270.5" y="82.5">23</text>
<text x="198.7" y="87.6">2</text>
<text x="198.7" y="85.1">3</text>
<text x="219" y="85.1">4</text>
<text x="219" y="87.6">5</text>
<text x="252" y="87.6">5</text>
<text x="270.5" y="87.6">19</text>
<text x="270.5" y="85.1">20</text>
<text x="198.7" y="92.7">1</text>
<text x="219" y="90.1">6</text>
<text x="219" y="92.7">7</text>
<text x="252" y="95.2">4</text>
<text x="252" y="90.1">6</text>
<text x="252" y="92.7">7</text>
<text x="270.5" y="90.1">21</text>
<text x="271.1" y="92.7">8</text>
<text x="271.1" y="95.2">9</text>
<text x="251.4" y="100.3">10</text>
<text x="251.4" y="102.8">12</text>
<text x="251.4" y="105.4">13</text>
<text x="251.4" y="107.9">14</text>
<text x="251.4" y="110.5">15</text>
<text x="251.4" y="113">16</text>
<text x="106.7" y="119.4" transform="rotate(-90 106.7 119.4)">10</text>
<text x="251.4" y="115.5">17</text>
<text x="251.4" y="118.1">18</text>
<text x="271.1" y="118.1">2</text>
<text x="99" y="124.4">11</text>
<text x="99" y="121.9">12</text>
<text x="112.3" y="121.9">9</text>
<text x="261.6" y="123.2" transform="rotate(-90 261.6 123.2)">11</text>
<text x="264.1" y="122.6" transform="rotate(-90 264.1 122.6)">1</text>
<text x="112.3" y="127">8</text>
<text x="106.7" y="132.1" transform="rotate(-90 106.7 132.1)">13</text>
<text x="76.2" y="161.3" transform="rotate(-90 76.2 161.3)">10</text>
<text x="68.5" y="166.3">11</text>
<text x="68.5" y="163.8">12</text>
<text x="81.8" y="163.8">9</text>
<text x="81.8" y="168.9">8</text>
<text x="55.8" y="175.2">2</text>
<text x="67.2" y="177.8">3</text>
<text x="76.2" y="174" transform="rotate(-90 76.2 174)">13</text>
<text x="55.8" y="180.3">1</text>
</g>
<g font-size="1.3" fill="#725600">
<text x="249.1" y="64.5">SCLK</text>
<text x="231.9" y="83.5">MDS</text>
<text x="283.4" y="83.5">SOCLK</text>
<text x="283.4" y="88.6">SH2</text>
<text x="283.4" y="86.1">SH1</text>
<text x="227.5" y="91.1">SCCS</text>
<text x="232.1" y="93.7">FMCS</text>
<text x="242.2" y="91.1">RD</text>
<text x="283.4" y="91.1">AUX1</text>
<text x="84.8" y="133.1">WDOGRST</text>
<text x="55.4" y="167.3">SOON</text>
<text x="118.3" y="191.5">SRD</text>
</g>
<g font-size="1.3" fill="#0000c2">
<text x="196.5" y="68.5">315</text>
<text x="196.5" y="70.6">88</text>
<text x="196.5" y="66.2">3.579545MHz</text>
<text x="200.7" y="69.8">MHz</text>
<text x="92.7" y="140.9">4.7kΩx4</text>
</g>
<g font-size="1.3" fill="#000084">
<text x="148.5" y="88.6">SND_A[15..0]</text>
<text x="224" y="98.8">MAIN_A[1..0]</text>
<text x="222.5" y="103.8">MAIN_DB[7..0]</text>
<text x="302.5" y="161">SND_D[7..0]</text>
</g>
<g font-size="1.3" fill="#a5a4a2">
<text x="322.5" y="130.8">1</text>
<text x="333.9" y="130.8">2</text>
<text x="341" y="130.8">13</text>
<text x="299.6" y="135.9">5</text>
<text x="341" y="135.9">12</text>
<text x="352.4" y="133.3">11</text>
<text x="90.1" y="141.7" transform="rotate(-90 90.1 141.7)">1</text>
<text x="259.7" y="138.4">13</text>
<text x="271.1" y="138.4">12</text>
<text x="280.9" y="138.4">1</text>
<text x="280.9" y="143.5">2</text>
<text x="292" y="140.9">3</text>
<text x="299.6" y="140.9">4</text>
<text x="311.1" y="138.4">6</text>
<text x="341.6" y="140.9">9</text>
<text x="353" y="143.5">8</text>
<text x="90.1" y="149.9" transform="rotate(-90 90.1 149.9)">2</text>
<text x="92.7" y="149.9" transform="rotate(-90 92.7 149.9)">3</text>
<text x="95.2" y="149.9" transform="rotate(-90 95.2 149.9)">4</text>
<text x="97.8" y="149.9" transform="rotate(-90 97.8 149.9)">5</text>
<text x="140.9" y="146.7" transform="rotate(-90 140.9 146.7)">11</text>
<text x="209.5" y="148.6" transform="rotate(-90 209.5 148.6)">28</text>
<text x="262.8" y="148.6">5</text>
<text x="341" y="146">10</text>
<text x="123.8" y="151.1">26</text>
<text x="155.5" y="151.1">30</text>
<text x="155.5" y="153.6">31</text>
<text x="199.3" y="151.1">10</text>
<text x="200" y="153.6">9</text>
<text x="217.1" y="151.1">11</text>
<text x="217.1" y="153.6">12</text>
<text x="262.8" y="153.6">2</text>
<text x="262.8" y="151.1">4</text>
<text x="274.2" y="152.4">6</text>
<text x="280.6" y="152.4">9</text>
<text x="292" y="152.4">8</text>
<text x="124.4" y="158.7">6</text>
<text x="155.5" y="156.2">32</text>
<text x="155.5" y="158.7">33</text>
<text x="155.5" y="161.3">34</text>
<text x="200" y="161.3">6</text>
<text x="200" y="158.7">7</text>
<text x="200" y="156.2">8</text>
<text x="217.1" y="156.2">13</text>
<text x="217.1" y="158.7">15</text>
<text x="217.1" y="161.3">16</text>
<text x="262.8" y="156.2">1</text>
<text x="123.8" y="166.3">17</text>
<text x="155.5" y="163.8">35</text>
<text x="155.5" y="166.3">36</text>
<text x="200" y="166.3">4</text>
<text x="200" y="163.8">5</text>
<text x="217.1" y="163.8">17</text>
<text x="217.1" y="166.3">18</text>
<text x="262.2" y="167.6">6</text>
<text x="262.2" y="165.1">7</text>
<text x="262.2" y="162.5">8</text>
<text x="279.4" y="165.1">10</text>
<text x="279.4" y="167.6">11</text>
<text x="280" y="162.5">9</text>
<text x="123.8" y="168.9">16</text>
<text x="155.5" y="168.9">37</text>
<text x="155.5" y="171.4">38</text>
<text x="155.5" y="174">39</text>
<text x="199.3" y="174">24</text>
<text x="199.3" y="171.4">25</text>
<text x="200" y="168.9">3</text>
<text x="217.1" y="168.9">19</text>
<text x="262.2" y="172.7">4</text>
<text x="262.2" y="170.2">5</text>
<text x="279.4" y="170.2">13</text>
<text x="279.4" y="172.7">14</text>
<text x="123.8" y="176.5">27</text>
<text x="123.8" y="179">28</text>
<text x="155.5" y="176.5">40</text>
<text x="156.1" y="179">1</text>
<text x="199.3" y="176.5">21</text>
<text x="199.3" y="179">23</text>
<text x="262.2" y="177.8">2</text>
<text x="262.2" y="175.2">3</text>
<text x="279.4" y="175.2">15</text>
<text x="279.4" y="177.8">16</text>
<text x="123.8" y="184.1">18</text>
<text x="123.8" y="181.6">24</text>
<text x="156.1" y="181.6">2</text>
<text x="156.1" y="184.1">3</text>
<text x="199.3" y="184.1">26</text>
<text x="200" y="181.6">2</text>
<text x="261.6" y="185.4">22</text>
<text x="261.6" y="182.9">23</text>
<text x="262.2" y="180.3">1</text>
<text x="279.4" y="180.3">17</text>
<text x="156.1" y="186.7">4</text>
<text x="156.1" y="189.2">5</text>
<text x="199.3" y="186.7">27</text>
<text x="200" y="189.2">1</text>
<text x="261.6" y="190.5">18</text>
<text x="261.6" y="187.9">19</text>
<text x="123.8" y="194.3">21</text>
<text x="123.8" y="196.8">22</text>
<text x="155.5" y="194.3">14</text>
<text x="155.5" y="196.8">15</text>
<text x="199.3" y="194.3">20</text>
<text x="199.3" y="196.8">22</text>
<text x="261.6" y="193">20</text>
<text x="261.6" y="195.6">21</text>
<text x="123.8" y="199.4">19</text>
<text x="123.8" y="201.9">20</text>
<text x="155.5" y="199.4">12</text>
<text x="156.1" y="201.9">8</text>
<text x="209.5" y="202" transform="rotate(-90 209.5 202)">14</text>
<text x="123.8" y="209.5">25</text>
<text x="155.5" y="209.5">10</text>
<text x="156.1" y="204.4">7</text>
<text x="156.1" y="207">9</text>
<text x="123.8" y="212.1">23</text>
<text x="155.5" y="212.1">13</text>
<text x="140.9" y="219.1" transform="rotate(-90 140.9 219.1)">29</text>
</g>
<g font-size="1.3" fill="#939391">
<text x="326.4" y="130.5">C14A</text>
<text x="325.3" y="133.1">74LS04</text>
<text x="344.3" y="133.1">74LS32</text>
<text x="345.4" y="135.6">C10D</text>
<text x="263.1" y="140.7">74LS04</text>
<text x="264.2" y="138.1">C14F</text>
<text x="283.4" y="143.2">74LS32</text>
<text x="284.5" y="140.7">C10A</text>
<text x="302.4" y="138.1">74LS32</text>
<text x="303.5" y="140.7">C10B</text>
<text x="345.4" y="143.2">C10C</text>
<text x="88.6" y="146.7" transform="rotate(-90 88.6 146.7)">RA6</text>
<text x="101.3" y="147.3" transform="rotate(-90 101.3 147.3)">4724</text>
<text x="127" y="147">D12</text>
<text x="147.3" y="147">Z80CPU</text>
<text x="200" y="148.3">D14</text>
<text x="344.3" y="145.8">74LS32</text>
<text x="128" y="152.1">RESET</text>
<text x="141.9" y="152.2" transform="rotate(-90 141.9 152.2)">VCC</text>
<text x="151.4" y="152.1">A0</text>
<text x="151.4" y="154.6">A1</text>
<text x="202.4" y="154.6">A1</text>
<text x="202.4" y="152.1">A0</text>
<text x="210.5" y="152.9" transform="rotate(-90 210.5 152.9)">VCC</text>
<text x="214" y="152.1">D0</text>
<text x="214" y="154.6">D1</text>
<text x="265.6" y="152.1">74LS20</text>
<text x="266.7" y="154.6">C12A</text>
<text x="283.4" y="152.1">74LS04</text>
<text x="284.4" y="154.6">C14D</text>
<text x="128" y="159.7">CLK</text>
<text x="151.4" y="157.2">A2</text>
<text x="151.4" y="159.7">A3</text>
<text x="202.4" y="159.7">A3</text>
<text x="202.4" y="157.2">A2</text>
<text x="214" y="157.2">D2</text>
<text x="214" y="159.7">D3</text>
<text x="276.2" y="159.7">D10</text>
<text x="128" y="167.3">NMI</text>
<text x="151.4" y="162.3">A4</text>
<text x="151.4" y="164.8">A5</text>
<text x="151.4" y="167.3">A6</text>
<text x="202.4" y="167.3">A6</text>
<text x="202.4" y="164.8">A5</text>
<text x="202.4" y="162.3">A4</text>
<text x="214" y="162.3">D4</text>
<text x="214" y="164.8">D5</text>
<text x="214" y="167.3">D6</text>
<text x="265.2" y="166.1">A1</text>
<text x="265.2" y="163.5">A0</text>
<text x="275.7" y="163.5">D0</text>
<text x="275.7" y="166.1">D1</text>
<text x="128" y="169.9">INT</text>
<text x="151.4" y="169.9">A7</text>
<text x="151.4" y="172.4">A8</text>
<text x="202.4" y="169.9">A7</text>
<text x="202.4" y="172.4">A8</text>
<text x="214" y="169.9">D7</text>
<text x="265.2" y="173.7">A4</text>
<text x="265.2" y="171.2">A3</text>
<text x="265.2" y="168.6">A2</text>
<text x="275.7" y="168.6">D2</text>
<text x="275.7" y="171.2">D3</text>
<text x="275.7" y="173.7">D4</text>
<text x="128" y="177.5">M1</text>
<text x="150.2" y="177.5">A10</text>
<text x="151.4" y="175">A9</text>
<text x="202.4" y="177.5">A10</text>
<text x="202.4" y="175">A9</text>
<text x="265.2" y="178.8">A6</text>
<text x="265.2" y="176.2">A5</text>
<text x="275.7" y="176.2">D5</text>
<text x="275.7" y="178.8">D6</text>
<text x="128" y="185.1">HALT</text>
<text x="128" y="182.6">WAIT</text>
<text x="128" y="180">RFSH</text>
<text x="150.2" y="180">A11</text>
<text x="150.2" y="182.6">A12</text>
<text x="150.2" y="185.1">A13</text>
<text x="202.4" y="182.6">A12</text>
<text x="202.4" y="180">A11</text>
<text x="202.4" y="185.1">A13</text>
<text x="265.2" y="181.3">A7</text>
<text x="265.2" y="183.9">A8</text>
<text x="272.8" y="185.4" transform="rotate(-90 272.8 185.4)">CY7C128-45PC</text>
<text x="275.7" y="181.3">D7</text>
<text x="150.2" y="187.7">A14</text>
<text x="150.2" y="190.2">A15</text>
<text x="202.4" y="190.2">A15</text>
<text x="202.4" y="187.7">A14</text>
<text x="265.2" y="191.5">CE</text>
<text x="265.2" y="188.9">A10</text>
<text x="265.2" y="186.4">A9</text>
<text x="128" y="195.3">RD</text>
<text x="128" y="197.8">WR</text>
<text x="151.2" y="195.3">D0</text>
<text x="151.2" y="197.8">D1</text>
<text x="202.4" y="195.3">CE</text>
<text x="202.4" y="197.8">OE</text>
<text x="265.2" y="194">OE</text>
<text x="265.2" y="196.6">WE</text>
<text x="128" y="200.4">MREQ</text>
<text x="128" y="202.9">IORQ</text>
<text x="151.2" y="202.9">D3</text>
<text x="151.2" y="200.4">D2</text>
<text x="210.5" y="198.9" transform="rotate(-90 210.5 198.9)">GND</text>
<text x="212.1" y="201.6">27C512</text>
<text x="151.2" y="205.4">D4</text>
<text x="151.2" y="208">D5</text>
<text x="128" y="213.1">BUSACK</text>
<text x="128" y="210.5">BUSRQ</text>
<text x="141.9" y="214.9" transform="rotate(-90 141.9 214.9)">GND</text>
<text x="151.2" y="210.5">D6</text>
<text x="151.2" y="213.1">D7</text>
</g>
<g font-size=".8" fill="#a90000">
<text x="210.6" y="63.4">2</text>
<text x="213.2" y="65.9" transform="rotate(-90 213.2 65.9)">1</text>
<text x="213.2" y="62.1" transform="rotate(-90 213.2 62.1)">4</text>
<text x="215.1" y="63.4">3</text>
</g>
<g font-size=".8" fill="#840000">
<text x="262.8" y="104.9" transform="rotate(-90 262.8 104.9)">FM Sound Synthesizer</text>
<text x="264.1" y="103" transform="rotate(-90 264.1 103)">8 BIT BUS LINE</text>
</g>
</svg>
